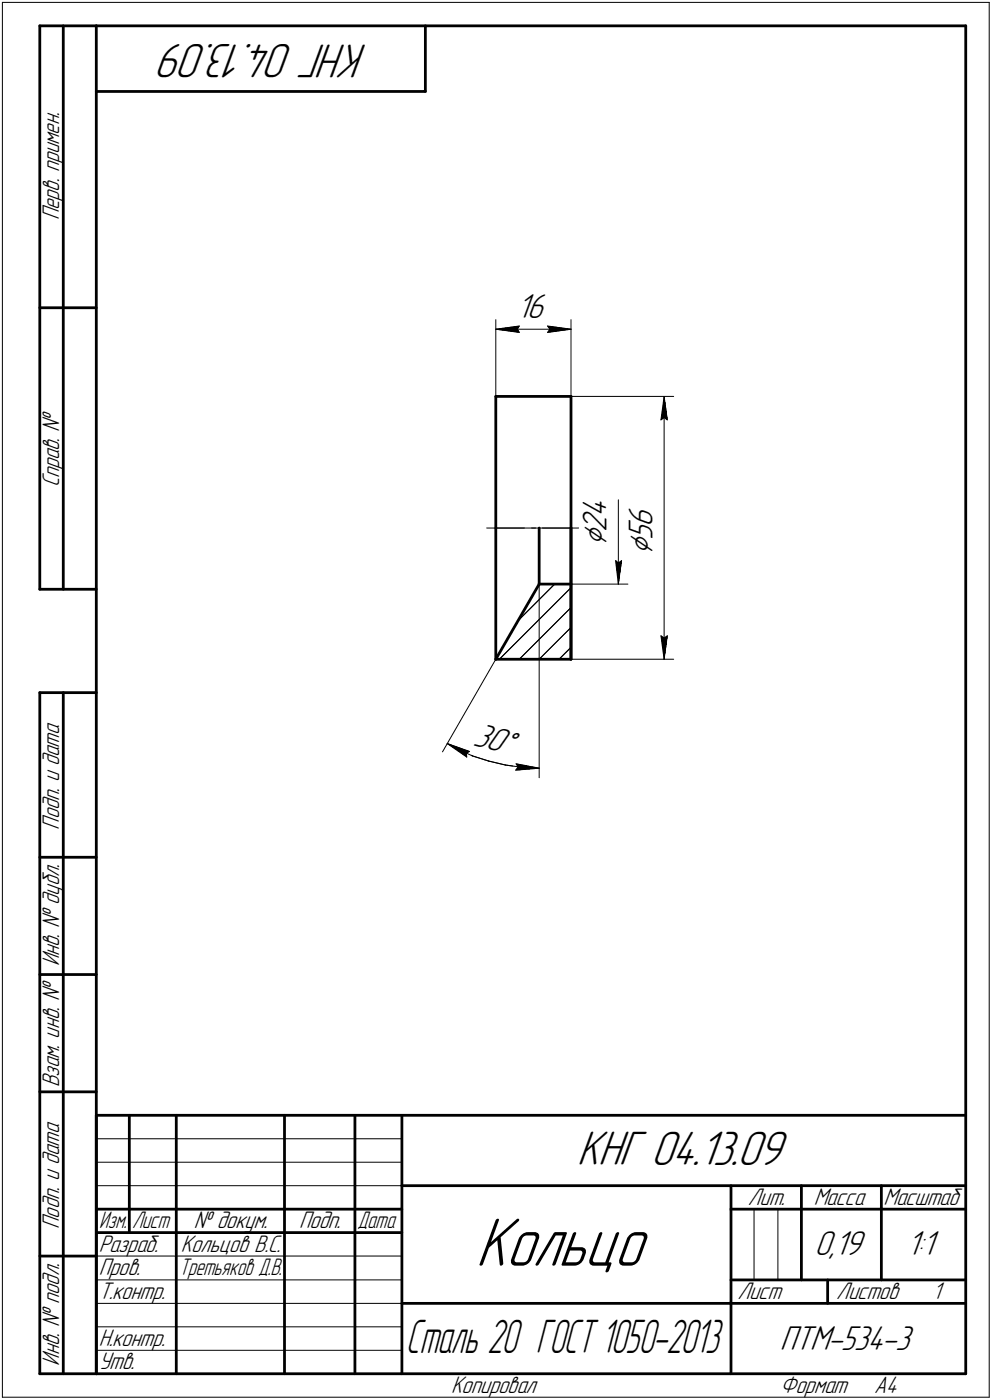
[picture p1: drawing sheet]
<svg xmlns="http://www.w3.org/2000/svg" width="211mm" height="298mm" viewBox="0 0 211 298" stroke-linecap="round" stroke-linejoin="round" font-family="sans-serif">
<g fill="none" stroke="#000" stroke-width=".59">
<path d="M8.5 5.5v120zM8.5 5.5h12zM13.5 5.5v120zM20.5 5.5v287zM20.5 5.5h185zM20.5 19.5h70zM90.5 5.5v14zM205.5 5.5v287zM8.5 65.5h12zM105.5 84.4h16zM105.5 84.4v28zM121.5 84.4v28z"/>
<path d="M105.5 112.4v28zM114.7 112.4v12zM121.5 112.4v28zM121.5 112.4v12zM8.5 125.5h12zM114.7 124.4l-9.2 16zM114.7 124.4h6.8zM121.5 124.4v16zM8.5 147.5v145zM8.5 147.5h12zM13.5 147.5v145zM105.5 140.4h16z"/>
<path d="M8.5 182.5h12zM8.5 207.5h12zM8.5 232.5h12zM20.5 237.5h185zM20.5 237.5v55zM27.5 237.5v25zM37.5 237.5v55zM60.5 237.5v55zM75.5 237.5v55zM85.5 237.5v55zM20.5 257.5h65zM85.5 252.5h120z"/>
<path d="M155.5 252.5v40zM155.5 257.5h15zM170.5 252.5v20zM170.5 257.5h35zM187.5 252.5v20zM8.5 267.5h12zM20.5 262.5h65zM85.5 277.5h70zM155.5 277.5h50zM155.5 272.5h50zM176.1 272.5v5zM8.5 292.5h12z"/>
<path d="M20.5 292.5h185z"/>
</g>
<g fill="none" stroke="#000" stroke-width=".21">
<path d="M.5 .5v297zM.5 .5h210zM210.5 .5v297zM105.5 68.1v30.3zM105.5 70.1l5-.7zM105.5 70.1l5 .7zM105.5 70.1h16zM110.1 70.1l.4 .7zM110.5 69.4l-.4 .7zM116.5 70.8l5-.7zM116.5 69.4l.5 .7zM116.5 69.4l5 .7z"/>
<path d="M117 70.1l-.5 .7zM121.5 68.1v16.3zM121.5 84.4h21.8zM140.6 89.4l.7-.5zM141.3 84.4l.7 5zM141.3 88.9l.7 .5zM141.3 84.4l-.7 5zM141.3 84.4v56zM103.5 112.4h8.1zM105.5 112.4h16zM113.1 112.4h.9zM114.7 112.4v53.2z"/>
<path d="M115.4 112.4h8.1zM121.5 112.4v28zM131 119.4l.6 5zM131 119.4l.6 .5zM131.6 119.9l.6-.5zM131.6 106.4v18zM132.2 119.4l-.6 5zM110.3 132.1l7.7-7.7zM121.5 124.4h12.1zM140.6 135.4l.7 5zM140.6 135.4l.7 .5zM141.3 135.9l.7-.5z"/>
<path d="M142 135.4l-.7 5zM95.2 158.3l2 1.1zM95.2 158.3l4.7 1.7zM95.2 158.3l4.1 2.9zM97.2 159.4l3.3 1.6zM105.5 140.4l-11.4 19.7zM106.3 140.4l15.2-15.3zM110.5 140.4l11-11zM114.7 140.4l6.8-6.8zM119 140.4l2.5-2.6zM121.5 140.4h21.8zM99.2 160.4l.7-.4z"/>
<path d="M99.2 160.4l.1 .8zM100.5 161l3.5 1.1zM104 162.1l3.5 .8zM107.5 162.9l3.7 .5zM109.7 164l5-.4zM109.8 162.6l.4 .7zM109.8 162.6l4.9 1zM110.2 163.3l-.5 .7zM111.2 163.4l3.5 .2zM20.5 247.5h65zM20.5 252.5h65zM20.5 242.5h65z"/>
<path d="M160.4 257.5v15zM165.5 257.5v15zM20.5 267.5h65zM20.5 272.5h65zM20.5 277.5h65zM.5 297.5h210zM20.5 282.5h65zM20.5 287.5h65z"/>
</g>
<g fill="#fff" stroke="#fff" stroke-width=".21">
<path d="M133 107h7.4zM133 107.1h7.4zM133 107.2h7.4zM133 107.3h7.4zM133 107.4h7.4zM133 107.4h7.4zM133 107.5h7.4zM133 107.6h7.4zM133 107.7h7.4zM133 107.8h7.4zM133 107.9h7.4zM133 107.9h7.4zM133 108h7.4zM133 108.1h7.4zM133 108.2h7.4zM133 108.3h7.4zM133 108.4h7.4zM133 108.5h7.4zM133 108.5h7.4zM133 108.6h7.4zM133 108.7h7.4zM133 108.8h7.4zM133 108.9h7.4zM133 109h7.4zM133 109.1h7.4zM133 109.1h7.4zM133 109.2h7.4zM133 109.3h7.4zM133 109.4h7.4zM133 109.5h7.4zM133 109.6h7.4zM133 109.6h7.4zM133 109.7h7.4zM133 109.8h7.4zM133 109.9h7.4zM133 110h7.4zM133 110.1h7.4zM133 110.2h7.4zM133 110.2h7.4zM133 110.3h7.4zM133 110.4h7.4zM133 110.5h7.4zM133 110.6h7.4zM133 110.7h7.4zM133 110.7h7.4zM133 110.8h7.4zM133 110.9h7.4zM133 111h7.4zM133 111.1h7.4zM133 111.2h7.4zM133 111.3h7.4zM133 111.3h7.4zM133 111.4h7.4zM133 111.5h7.4zM133 111.6h7.4zM133 111.7h7.4zM133 111.8h7.4zM133 111.8h7.4zM133 111.9h7.4zM133 112h7.4zM133 112.1h7.4zM133 112.2h7.4zM133 112.3h7.4zM133 112.4h7.4zM133 112.4h7.4zM133 112.5h7.4zM133 112.6h7.4zM133 112.7h7.4zM133 112.8h7.4zM133 112.9h7.4zM133 112.9h7.4zM133 113h7.4zM133 113.1h7.4zM133 113.2h7.4zM133 113.3h7.4zM133 113.4h7.4zM133 113.5h7.4zM133 113.5h7.4zM133 113.6h7.4zM133 113.7h7.4zM133 113.8h7.4zM133 113.9h7.4zM133 114h7.4zM133 114h7.4zM133 114.1h7.4zM133 114.2h7.4zM133 114.3h7.4zM133 114.4h7.4zM133 114.5h7.4zM133 114.6h7.4zM133 114.6h7.4zM133 114.7h7.4zM133 114.8h7.4zM133 114.9h7.4zM133 115h7.4zM133 115.1h7.4zM133 115.1h7.4zM133 115.2h7.4zM133 115.3h7.4zM133 115.4h7.4zM133 115.5h7.4zM133 115.6h7.4zM133 115.7h7.4zM133 115.7h7.4zM133 115.8h7.4zM133 115.9h7.4zM133 116h7.4zM133 116.1h7.4zM133 116.2h7.4zM133 116.2h7.4zM133 116.3h7.4zM133 116.4h7.4zM133 116.5h7.4zM133 116.6h7.4zM133 116.7h7.4zM133 116.8h7.4zM133 116.8h7.4zM133 116.9h7.4zM133 117h7.4zM133 117.1h7.4zM133 117.2h7.4zM133 117.3h7.4zM133 117.3h7.4zM133 117.4h7.4zM133 117.5h7.4zM133 117.6h7.4zM133 117.7h7.4zM133 117.8h7.4zM133 117.9h7.4zM133 117.9h7.4zM133 118h7.4z"/>
<path d="M141.2 84.7h.3zM141.2 84.8h.3zM141.2 84.8h.4zM141.1 84.9h.5zM141.1 85h.5zM141.1 85.1h.5zM141.1 85.2h.5zM141.1 85.3h.6zM141 85.3h.7zM141 85.4h.8zM141 85.5h.8zM140.9 85.6h.9zM140.9 85.7h1zM140.8 85.8h1.1zM140.8 85.9h1.2zM140.8 85.9h1.2zM140.7 86h1.4zM140.7 86.1h1.4zM140.6 86.2h1.5zM140.6 86.3h1.6zM140.6 86.4h1.6zM140.6 86.4h1.6zM140.6 86.5h1.6zM140.6 86.6h1.6zM140.6 86.7h1.6zM140.6 86.8h1.6zM140.5 86.9h1.7zM140.5 87h1.7zM140.5 87h1.7zM140.5 87.1h1.7zM140.5 87.2h1.7zM140.5 87.3h1.7zM140.5 87.4h1.7zM140.5 87.5h1.8zM140.5 87.5h1.8zM140.5 87.6h1.8zM140.5 87.7h1.8zM140.5 87.8h1.8zM140.5 87.9h1.8zM140.5 88h1.8zM140.4 88.1h1.9zM140.4 88.1h2zM140.4 88.2h2zM140.4 88.3h2zM140.4 88.4h2zM140.4 88.5h2zM140.4 88.6h2zM140.4 88.6h2zM140.3 88.7h2.2zM140.3 88.8h2.2zM140.3 88.9h2.2zM140.3 89h2.2zM140.3 89.1h2.2zM140.3 89.2h2.2zM140.3 89.2h2.2zM140.2 89.3h2.4zM140.2 89.4h2.4zM140.2 89.5h2.4zM140.2 89.6h2.4zM140.2 89.7h2.4zM140.2 89.7h2.4zM140.2 89.8h2.4z"/>
<path d="M140.1 134.9h2.5zM140.2 135h2.4zM140.2 135h2.4zM140.2 135.1h2.4zM140.2 135.2h2.4zM140.2 135.3h2.4zM140.2 135.4h2.4zM140.2 135.5h2.4zM140.3 135.6h2.2zM140.3 135.6h2.2zM140.3 135.7h2.2zM140.3 135.8h2.2zM140.3 135.9h2.2zM140.3 136h2.2zM140.3 136.1h2.2zM140.4 136.1h2zM140.4 136.2h2zM140.4 136.3h2zM140.4 136.4h2zM140.4 136.5h2zM140.4 136.6h2zM140.4 136.7h2zM140.4 136.7h1.9zM140.5 136.8h1.8zM140.5 136.9h1.8zM140.5 137h1.8zM140.5 137.1h1.8zM140.5 137.2h1.8zM140.5 137.2h1.8zM140.5 137.3h1.8zM140.5 137.4h1.7zM140.5 137.5h1.7zM140.5 137.6h1.7zM140.5 137.7h1.7zM140.5 137.8h1.7zM140.5 137.8h1.7zM140.5 137.9h1.7zM140.6 138h1.6zM140.6 138.1h1.6zM140.6 138.2h1.6zM140.6 138.3h1.6zM140.6 138.3h1.6zM140.6 138.4h1.6zM140.6 138.5h1.6zM140.6 138.6h1.5zM140.7 138.7h1.4zM140.7 138.8h1.4zM140.8 138.9h1.2zM140.8 138.9h1.2zM140.8 139h1.1zM140.9 139.1h1zM140.9 139.2h.9zM141 139.3h.8zM141 139.4h.8zM141 139.4h.7zM141.1 139.5h.6zM141.1 139.6h.5zM141.1 139.7h.5zM141.1 139.8h.5zM141.1 139.9h.5zM141.2 140h.4zM141.2 140h.3zM141.2 140.1h.3z"/>
<path d="M101.9 153.3h.4zM101.9 153.4h.7zM101.9 153.5h1.1zM101.9 153.6h1.4zM101.9 153.7h1.6zM101.9 153.8h2zM101.9 153.8h2.3zM101.8 153.9h2.8zM101.8 154h3zM101.8 154.1h3.4zM101.7 154.2h3.8zM101.7 154.3h4.1zM101.7 154.3h4.4zM101.7 154.4h4.7zM101.6 154.5h5.2zM101.6 154.6h5.5zM101.6 154.7h5.8zM101.6 154.8h6.1zM101.5 154.9h6.5zM101.5 154.9h6.9zM101.5 155h7.2zM101.4 155.1h7.6zM101.4 155.2h7.9zM101.4 155.3h8.2zM101.4 155.4h8.6zM101.3 155.4h8.9zM101.3 155.5h9.3zM101.3 155.6h9.6zM101.3 155.7h10zM101.3 155.8h10.2zM101.3 155.9h10.2zM101.3 156h10.2zM101.2 156h10.3zM101.2 156.1h10.2zM101.2 156.2h10.2zM101.2 156.3h10.2zM101.1 156.4h10.3zM101.1 156.5h10.2zM101.1 156.5h10.2zM101 156.6h10.3zM101 156.7h10.3zM101 156.8h10.3zM101 156.9h10.3zM100.9 157h10.4zM100.9 157.1h10.3zM100.9 157.1h10.3zM100.9 157.2h10.3zM100.8 157.3h10.4zM100.8 157.4h10.3zM100.8 157.5h10.3zM100.8 157.6h10.3zM100.8 157.6h10.2zM100.8 157.7h10.2zM100.8 157.8h10.2zM100.7 157.9h10.3zM100.7 158h10.2zM100.7 158.1h10.2zM100.7 158.2h10.2zM100.6 158.2h10.3zM100.6 158.3h10.2zM100.6 158.4h10.2zM100.5 158.5h10.3zM100.5 158.6h10.2zM100.5 158.7h10.2zM100.5 158.7h10.2zM100.4 158.8h10.3zM100.4 158.9h10.3zM100.4 159h10.3zM100.4 159.1h10.3zM100.3 159.2h10.3zM100.3 159.3h10.3zM100.3 159.3h10.3zM100.2 159.4h10.4zM100.2 159.5h10.3zM100.2 159.6h10.3zM100.2 159.7h10.3zM100.2 159.8h10.3zM100.2 159.9h10.2zM100.2 159.9h10.2zM100.1 160h10.3zM100.4 160.1h9.9zM100.8 160.2h9.5zM101.1 160.3h9.2zM101.4 160.4h8.9zM101.7 160.4h8.5zM102 160.5h8.2zM102.4 160.6h7.8zM102.7 160.7h7.5zM103 160.8h7.2zM103.3 160.9h6.9zM103.6 161h6.6zM104 161h6.1zM104.2 161.1h5.9zM104.6 161.2h5.5zM104.9 161.3h5.2zM105.2 161.4h4.8zM105.6 161.5h4.4zM105.8 161.5h4.2zM106.2 161.6h3.8zM106.5 161.7h3.4zM106.8 161.8h3.1zM107.1 161.9h2.8zM107.4 162h2.4zM107.8 162.1h2zM108.1 162.1h1.7zM108.4 162.2h1.4zM108.7 162.3h1zM109.1 162.4h.6zM109.4 162.5h.3z"/>
<path d="M109.3 162.1h.5zM109.3 162.2h.9zM109.3 162.3h1.4zM109.3 162.4h1.9zM109.3 162.5h2.4zM109.3 162.6h2.8zM109.3 162.6h3.3zM109.3 162.7h3.7zM109.3 162.8h3.9zM109.3 162.9h4.1zM109.3 163h4.2zM109.3 163.1h4.4zM109.3 163.2h4.6zM109.3 163.2h4.7zM109.3 163.3h4.9zM109.3 163.4h5.1zM109.3 163.5h5.3zM109.3 163.6h5.4zM109.3 163.7h5.3zM109.3 163.7h5zM109.3 163.8h4.8zM109.3 163.9h4.6zM109.3 164h4.3zM109.3 164.1h4.2zM109.3 164.2h3.9zM109.3 164.3h3.6zM109.3 164.3h2.5zM109.3 164.4h1.2z"/>
<path d="M95.2 158.4h1zM95.3 158.5h1.8zM95.4 158.6h2zM95.5 158.7h2.1zM95.6 158.7h2.3zM95.7 158.8h2.4zM95.8 158.9h2.6zM95.8 159h2.8zM95.8 159.1h3.1zM95.9 159.2h3.2zM96 159.3h3.4zM96.1 159.3h3.6zM96.2 159.4h3.7zM96.3 159.5h3.9zM96.4 159.6h4zM96.4 159.7h4.3zM96.4 159.8h4.3zM96.6 159.9h4zM96.7 159.9h3.9zM96.9 160h3.6zM96.9 160.1h3.6zM97.1 160.2h3.3zM97.2 160.3h3.2zM97.4 160.4h2.9zM97.5 160.4h2.8zM97.6 160.5h2.6zM97.7 160.6h2.5zM97.9 160.7h2.3zM98 160.8h2.1zM98.1 160.9h2zM98.2 161h1.9zM98.4 161h1.6zM98.5 161.1h1.5zM98.6 161.2h1.3zM98.7 161.3h1.2zM98.9 161.4h.9zM99 161.5h.8zM99.1 161.5h.6zM99.2 161.6h.5zM99.4 161.7h.3zM99.5 161.8h.2z"/>
<path d="M123.2 104.9h7.4zM123.2 105h7.4zM123.2 105.1h7.4zM123.2 105.2h7.4zM123.2 105.2h7.4zM123.2 105.3h7.4zM123.2 105.4h7.4zM123.2 105.5h7.4zM123.2 105.6h7.4zM123.2 105.7h7.4zM123.2 105.7h7.4zM123.2 105.8h7.4zM123.2 105.9h7.4zM123.2 106h7.4zM123.2 106.1h7.4zM123.2 106.2h7.4zM123.2 106.3h7.4zM123.2 106.3h7.4zM123.2 106.4h7.4zM123.2 106.5h7.4zM123.2 106.6h7.4zM123.2 106.7h7.4zM123.2 106.8h7.4zM123.2 106.8h7.4zM123.2 106.9h7.4zM123.2 107h7.4zM123.2 107.1h7.4zM123.2 107.2h7.4zM123.2 107.3h7.4zM123.2 107.4h7.4zM123.2 107.4h7.4zM123.2 107.5h7.4zM123.2 107.6h7.4zM123.2 107.7h7.4zM123.2 107.8h7.4zM123.2 107.9h7.4zM123.2 107.9h7.4zM123.2 108h7.4zM123.2 108.1h7.4zM123.2 108.2h7.4zM123.2 108.3h7.4zM123.2 108.4h7.4zM123.2 108.5h7.4zM123.2 108.5h7.4zM123.2 108.6h7.4zM123.2 108.7h7.4zM123.2 108.8h7.4zM123.2 108.9h7.4zM123.2 109h7.4zM123.2 109.1h7.4zM123.2 109.1h7.4zM123.2 109.2h7.4zM123.2 109.3h7.4zM123.2 109.4h7.4zM123.2 109.5h7.4zM123.2 109.6h7.4zM123.2 109.6h7.4zM123.2 109.7h7.4zM123.2 109.8h7.4zM123.2 109.9h7.4zM123.2 110h7.4zM123.2 110.1h7.4zM123.2 110.2h7.4zM123.2 110.2h7.4zM123.2 110.3h7.4zM123.2 110.4h7.4zM123.2 110.5h7.4zM123.2 110.6h7.4zM123.2 110.7h7.4zM123.2 110.7h7.4zM123.2 110.8h7.4zM123.2 110.9h7.4zM123.2 111h7.4zM123.2 111.1h7.4zM123.2 111.2h7.4zM123.2 111.3h7.4zM123.2 111.3h7.4zM123.2 111.4h7.4zM123.2 111.5h7.4zM123.2 111.6h7.4zM123.2 111.7h7.4zM123.2 111.8h7.4zM123.2 111.8h7.4zM123.2 111.9h7.4zM123.2 112h7.4zM123.2 112.1h7.4zM123.2 112.2h7.4zM123.2 112.3h7.4zM123.2 112.4h7.4zM123.2 112.4h7.4zM123.2 112.5h7.4zM123.2 112.6h7.4zM123.2 112.7h7.4zM123.2 112.8h7.4zM123.2 112.9h7.4zM123.2 112.9h7.4zM123.2 113h7.4zM123.2 113.1h7.4zM123.2 113.2h7.4zM123.2 113.3h7.4zM123.2 113.4h7.4zM123.2 113.5h7.4zM123.2 113.5h7.4zM123.2 113.6h7.4zM123.2 113.7h7.4zM123.2 113.8h7.4zM123.2 113.9h7.4zM123.2 114h7.4zM123.2 114h7.4zM123.2 114.1h7.4zM123.2 114.2h7.4zM123.2 114.3h7.4zM123.2 114.4h7.4zM123.2 114.5h7.4zM123.2 114.6h7.4zM123.2 114.6h7.4zM123.2 114.7h7.4zM123.2 114.8h7.4zM123.2 114.9h7.4zM123.2 115h7.4zM123.2 115.1h7.4zM123.2 115.1h7.4zM123.2 115.2h7.4zM123.2 115.3h7.4zM123.2 115.4h7.4zM123.2 115.5h7.4zM123.2 115.6h7.4zM123.2 115.7h7.4zM123.2 115.7h7.4zM123.2 115.8h7.4zM123.2 115.9h7.4zM123.2 116h7.4zM123.2 116.1h7.4zM123.2 116.2h7.4zM123.2 116.2h7.4z"/>
<path d="M130.4 119h2.4zM130.5 119h2.3zM130.5 119.1h2.3zM130.5 119.2h2.3zM130.5 119.3h2.3zM130.5 119.4h2.3zM130.5 119.5h2.3zM130.5 119.5h2.3zM130.6 119.6h2.2zM130.6 119.7h2.2zM130.6 119.8h2.2zM130.6 119.9h2.2zM130.6 120h2.2zM130.6 120.1h2.2zM130.6 120.1h2.2zM130.6 120.2h2.1zM130.6 120.3h2.1zM130.6 120.4h2.1zM130.6 120.5h2.1zM130.6 120.6h2.1zM130.6 120.6h2.1zM130.6 120.7h2.1zM130.7 120.8h1.9zM130.7 120.9h1.9zM130.7 121h1.9zM130.7 121.1h1.9zM130.7 121.2h1.9zM130.7 121.2h1.9zM130.7 121.3h1.9zM130.8 121.4h1.7zM130.8 121.5h1.7zM130.8 121.6h1.7zM130.8 121.7h1.7zM130.8 121.8h1.7zM130.8 121.8h1.7zM130.8 121.9h1.7zM130.9 122h1.5zM130.9 122.1h1.5zM130.9 122.2h1.5zM130.9 122.3h1.5zM130.9 122.3h1.5zM130.9 122.4h1.5zM130.9 122.5h1.5zM130.9 122.6h1.4zM131 122.7h1.3zM131 122.8h1.3zM131.1 122.9h1.1zM131.1 122.9h1.1zM131.1 123h1.1zM131.1 123.1h1.1zM131.1 123.2h1zM131.2 123.3h.9zM131.2 123.4h.9zM131.2 123.4h.8zM131.3 123.5h.7zM131.3 123.6h.6zM131.3 123.7h.6zM131.4 123.8h.4zM131.4 123.9h.4zM131.5 124h.3zM131.5 124h.2zM131.5 124.1h.2z"/>
<path d="M110 63.1h6.8zM110 63.2h6.8zM110 63.2h6.8zM110 63.3h6.8zM110 63.4h6.8zM110 63.5h6.8zM110 63.6h6.8zM110 63.7h6.8zM110 63.8h6.8zM110 63.8h6.8zM110 63.9h6.8zM110 64h6.8zM110 64.1h6.8zM110 64.2h6.8zM110 64.3h6.8zM110 64.3h6.8zM110 64.4h6.8zM110 64.5h6.8zM110 64.6h6.8zM110 64.7h6.8zM110 64.8h6.8zM110 64.9h6.8zM110 64.9h6.8zM110 65h6.8zM110 65.1h6.8zM110 65.2h6.8zM110 65.3h6.8zM110 65.4h6.8zM110 65.4h6.8zM110 65.5h6.8zM110 65.6h6.8zM110 65.7h6.8zM110 65.8h6.8zM110 65.9h6.8zM110 66h6.8zM110 66h6.8zM110 66.1h6.8zM110 66.2h6.8zM110 66.3h6.8zM110 66.4h6.8zM110 66.5h6.8zM110 66.5h6.8zM110 66.6h6.8zM110 66.7h6.8zM110 66.8h6.8zM110 66.9h6.8zM110 67h6.8zM110 67.1h6.8zM110 67.1h6.8zM110 67.2h6.8zM110 67.3h6.8zM110 67.4h6.8zM110 67.5h6.8zM110 67.6h6.8zM110 67.6h6.8zM110 67.7h6.8zM110 67.8h6.8zM110 67.9h6.8zM110 68h6.8zM110 68.1h6.8zM110 68.2h6.8zM110 68.2h6.8zM110 68.3h6.8zM110 68.4h6.8zM110 68.5h6.8zM110 68.6h6.8zM110 68.7h6.8zM110 68.7h6.8zM110 68.8h6.8zM110 68.9h6.8zM110 69h6.8z"/>
<path d="M116 68.9h.7zM116 69h1.3zM116 69.1h1.9zM116 69.2h2.5zM116 69.3h3.1zM116 69.3h3.7zM116 69.4h4zM116 69.5h4.1zM116 69.6h4.3zM116 69.7h4.6zM116 69.8h4.7zM116 69.8h4.9zM116 69.9h5.2zM116 70h5.3zM116 70.1h5.5zM116 70.2h5.3zM116 70.3h5.2zM116 70.4h4.9zM116 70.4h4.7zM116 70.5h4.6zM116 70.6h4.3zM116 70.7h4.1zM116 70.8h4zM116 70.9h3.7zM116 71h3zM116 71h2.3zM116 71.1h1.5zM116 71.2h.8z"/>
<path d="M110.4 68.9h.6zM109.8 69h1.2zM109.1 69.1h1.9zM108.5 69.2h2.5zM107.9 69.3h3.1zM107.3 69.3h3.7zM107.1 69.4h3.9zM106.9 69.5h4.1zM106.7 69.6h4.3zM106.5 69.7h4.5zM106.3 69.8h4.7zM106.1 69.8h4.9zM105.9 69.9h5.1zM105.7 70h5.3zM105.5 70.1h5.5zM105.7 70.2h5.3zM105.9 70.3h5.1zM106.1 70.4h4.9zM106.3 70.4h4.7zM106.5 70.5h4.5zM106.7 70.6h4.3zM106.9 70.7h4.1zM107.1 70.8h3.9zM107.3 70.9h3.7zM108 71h3zM108.8 71h2.2zM109.6 71.1h1.4zM110.3 71.2h.7z"/>
</g>
<g fill="#000" stroke="#000" stroke-width=".21">
<path d="M105.5 70.1h4.6zM106.2 70.2h4zM106.8 70.3h3.4zM107.4 70.4h2.8zM108 70.4h2.3zM108.6 70.5h1.8zM109.3 70.6h1.1zM109.9 70.7h.6z"/>
<path d="M109.9 69.5h.6zM109.3 69.6h1.1zM108.6 69.7h1.8zM108 69.8h2.3zM107.4 69.8h2.8zM106.8 69.9h3.4zM106.2 70h4z"/>
<path d="M116.6 69.5h.6zM116.7 69.6h1.1zM116.8 69.7h1.6zM116.8 69.8h2.2zM116.8 69.8h2.8zM116.9 69.9h3.4zM117 70h3.9z"/>
<path d="M117 70.1h4.5zM117 70.2h3.9zM116.9 70.3h3.4zM116.8 70.4h2.8zM116.8 70.4h2.2zM116.8 70.5h1.6zM116.7 70.6h1.1zM116.6 70.7h.6z"/>
<path d="M141.1 85.7h.2zM141.1 85.8h.2zM141.1 85.9h.2zM141.1 85.9h.2zM141.1 86h.2zM141.1 86.1h.2zM141.1 86.2h.2zM141.1 86.3h.2zM141.1 86.4h.2zM141.1 86.4h.2zM141.1 86.5h.2zM141.1 86.6h.2zM141.1 86.7h.2zM141.1 86.8h.2zM141.1 86.9h.2zM141 87h.3zM141 87h.3zM141 87.1h.3zM141 87.2h.3zM141 87.3h.3zM141 87.4h.3zM141 87.5h.3zM140.9 87.5h.4zM140.9 87.6h.4zM140.9 87.7h.4zM140.9 87.8h.4zM140.9 87.9h.4zM140.9 88h.4zM140.9 88.1h.4zM140.9 88.1h.4zM140.8 88.2h.5zM140.8 88.3h.5zM140.8 88.4h.5zM140.8 88.5h.5zM140.8 88.6h.5zM140.8 88.6h.5zM140.8 88.7h.5zM140.7 88.8h.6zM140.7 88.9h.6zM140.7 89h.5zM140.7 89.1h.4zM140.7 89.2h.3zM140.7 89.2h.2z"/>
<path d="M141.3 85.1h.2zM141.3 85.2h.2zM141.3 85.3h.2zM141.3 85.3h.2zM141.3 85.4h.2zM141.3 85.5h.2zM141.3 85.6h.2zM141.3 85.7h.3zM141.3 85.8h.3zM141.3 85.9h.3zM141.3 85.9h.3zM141.3 86h.3zM141.3 86.1h.3zM141.3 86.2h.3zM141.3 86.3h.3zM141.3 86.4h.3zM141.3 86.4h.3zM141.3 86.5h.3zM141.3 86.6h.3zM141.3 86.7h.3zM141.3 86.8h.3zM141.3 86.9h.3zM141.3 87h.4zM141.3 87h.4zM141.3 87.1h.4zM141.3 87.2h.4zM141.3 87.3h.4zM141.3 87.4h.4zM141.3 87.5h.4zM141.3 87.5h.5zM141.3 87.6h.5zM141.3 87.7h.5zM141.3 87.8h.5zM141.3 87.9h.5zM141.3 88h.5zM141.3 88.1h.5zM141.3 88.1h.5zM141.3 88.2h.6zM141.3 88.3h.6zM141.3 88.4h.6zM141.3 88.5h.6zM141.3 88.6h.6zM141.3 88.6h.6zM141.3 88.7h.6zM141.3 88.8h.7zM141.3 88.9h.7zM141.5 89h.5zM141.6 89.1h.4zM141.6 89.2h.4zM141.8 89.2h.2z"/>
<path d="M131.1 119.5h.1zM131.1 119.6h.2zM131.1 119.7h.3zM131.1 119.8h.4zM131.1 119.9h.5zM131.1 120h.5zM131.1 120.1h.5zM131.1 120.1h.5zM131.1 120.2h.5zM131.1 120.3h.5zM131.1 120.4h.5zM131.1 120.5h.5zM131.1 120.6h.5zM131.1 120.6h.5zM131.1 120.7h.5zM131.2 120.8h.4zM131.2 120.9h.4zM131.2 121h.4zM131.2 121.1h.4zM131.2 121.2h.4zM131.2 121.2h.4zM131.2 121.3h.4zM131.2 121.4h.4zM131.2 121.5h.4zM131.3 121.6h.3zM131.3 121.7h.3zM131.3 121.8h.3zM131.3 121.8h.3zM131.3 121.9h.3zM131.3 122h.3zM131.3 122.1h.3zM131.3 122.2h.3zM131.4 122.3h.2zM131.4 122.3h.2zM131.4 122.4h.2zM131.4 122.5h.2zM131.4 122.6h.2zM131.4 122.7h.2zM131.4 122.8h.2zM131.4 122.9h.2zM131.4 122.9h.2z"/>
<path d="M132.1 119.5h.1zM131.9 119.6h.3zM131.8 119.7h.4zM131.7 119.8h.5zM131.6 119.9h.6zM131.6 120h.6zM131.6 120.1h.6zM131.6 120.1h.6zM131.6 120.2h.6zM131.6 120.3h.6zM131.6 120.4h.6zM131.6 120.5h.6zM131.6 120.6h.6zM131.6 120.6h.5zM131.6 120.7h.5zM131.6 120.8h.5zM131.6 120.9h.5zM131.6 121h.5zM131.6 121.1h.5zM131.6 121.2h.5zM131.6 121.2h.5zM131.6 121.3h.4zM131.6 121.4h.4zM131.6 121.5h.4zM131.6 121.6h.4zM131.6 121.7h.4zM131.6 121.8h.4zM131.6 121.8h.4zM131.6 121.9h.3zM131.6 122h.3zM131.6 122.1h.3zM131.6 122.2h.3zM131.6 122.3h.3zM131.6 122.3h.3zM131.6 122.4h.3zM131.6 122.5h.2zM131.6 122.6h.2zM131.6 122.7h.2zM131.6 122.8h.2zM131.6 122.9h.2zM131.6 122.9h.2zM131.6 123h.2zM131.6 123.1h.2zM131.6 123.2h.1zM131.6 123.3h.1zM131.6 123.4h.1zM131.6 123.4h.1zM131.6 123.5h.1zM131.6 123.6h.1zM131.6 123.7h.1z"/>
<path d="M140.7 135.6h.2zM140.7 135.6h.3zM140.7 135.7h.4zM140.7 135.8h.5zM140.7 135.9h.6zM140.7 136h.6zM140.8 136.1h.5zM140.8 136.1h.5zM140.8 136.2h.5zM140.8 136.3h.5zM140.8 136.4h.5zM140.8 136.5h.5zM140.8 136.6h.5zM140.9 136.7h.4zM140.9 136.7h.4zM140.9 136.8h.4zM140.9 136.9h.4zM140.9 137h.4zM140.9 137.1h.4zM140.9 137.2h.4zM140.9 137.2h.4zM141 137.3h.3zM141 137.4h.3zM141 137.5h.3zM141 137.6h.3zM141 137.7h.3zM141 137.8h.3zM141 137.8h.3zM141.1 137.9h.2zM141.1 138h.2zM141.1 138.1h.2zM141.1 138.2h.2zM141.1 138.3h.2zM141.1 138.3h.2zM141.1 138.4h.2zM141.1 138.5h.2zM141.1 138.6h.2zM141.1 138.7h.2zM141.1 138.8h.2zM141.1 138.9h.2zM141.1 138.9h.2zM141.1 139h.2zM141.1 139.1h.2z"/>
<path d="M141.8 135.6h.2zM141.6 135.6h.4zM141.6 135.7h.4zM141.5 135.8h.5zM141.3 135.9h.7zM141.3 136h.7zM141.3 136.1h.6zM141.3 136.1h.6zM141.3 136.2h.6zM141.3 136.3h.6zM141.3 136.4h.6zM141.3 136.5h.6zM141.3 136.6h.6zM141.3 136.7h.5zM141.3 136.7h.5zM141.3 136.8h.5zM141.3 136.9h.5zM141.3 137h.5zM141.3 137.1h.5zM141.3 137.2h.5zM141.3 137.2h.5zM141.3 137.3h.4zM141.3 137.4h.4zM141.3 137.5h.4zM141.3 137.6h.4zM141.3 137.7h.4zM141.3 137.8h.4zM141.3 137.8h.4zM141.3 137.9h.3zM141.3 138h.3zM141.3 138.1h.3zM141.3 138.2h.3zM141.3 138.3h.3zM141.3 138.3h.3zM141.3 138.4h.3zM141.3 138.5h.3zM141.3 138.6h.3zM141.3 138.7h.3zM141.3 138.8h.3zM141.3 138.9h.3zM141.3 138.9h.3zM141.3 139h.3zM141.3 139.1h.3zM141.3 139.2h.2zM141.3 139.3h.2zM141.3 139.4h.2zM141.3 139.4h.2zM141.3 139.5h.2zM141.3 139.6h.2zM141.3 139.7h.2z"/>
<path d="M95.5 158.5h.2zM95.7 158.6h.2zM95.8 158.7h.4zM96 158.7h.4zM96.2 158.8h.4zM96.4 158.9h.5zM96.5 159h.6zM96.7 159.1h.7zM96.9 159.2h.6zM97 159.3h.8zM97.2 159.3h.8zM97.4 159.4h.9zM97.5 159.5h1.1zM97.7 159.6h1zM97.9 159.7h1.1zM98 159.8h1.2zM98.2 159.9h1.3zM98.4 159.9h1.3zM98.6 160h1.3zM98.7 160.1h1zM98.9 160.2h.7zM99.1 160.3h.3z"/>
<path d="M95.7 158.7h.1zM95.8 158.7h.2zM95.9 158.8h.3zM96.1 158.9h.3zM96.2 159h.3zM96.3 159.1h.4zM96.4 159.2h.5zM96.5 159.3h.5zM96.7 159.3h.5zM96.8 159.4h.6zM96.9 159.5h.6zM97 159.6h.7zM97.2 159.7h.7zM97.3 159.8h.7zM97.4 159.9h.8zM97.5 159.9h.9zM97.6 160h1zM97.8 160.1h.9zM97.9 160.2h1zM98 160.3h1.1zM98.1 160.4h1.1zM98.3 160.4h1zM98.4 160.5h.9zM98.5 160.6h.8zM98.6 160.7h.7zM98.7 160.8h.6zM98.9 160.9h.4zM99 161h.3zM99.1 161h.2z"/>
<path d="M109.9 162.7h.4zM110 162.8h.7zM110 162.9h1.2zM110.1 163h1.6zM110.2 163.1h1.9zM110.2 163.2h2.3zM110.2 163.2h2.7zM110.2 163.3h3.3zM111.8 163.4h2.1zM113.3 163.5h1z"/>
<path d="M110.2 163.4h1.6zM110.2 163.5h3.1zM110.1 163.6h4.6zM110 163.7h3.8zM110 163.7h2.8zM109.9 163.8h1.9zM109.8 163.9h.9z"/>
</g>
<text font-size="15.6" x="101.2" y="269.5">Кольцо</text>
<g font-size="10.9">
<text x="78.3" y="9.3" transform="rotate(-180 78.3 9.3)">КНГ 04.13.09</text>
<text x="122.7" y="248.2">КНГ 04.13.09</text>
</g>
<text font-size="10.6" x="86.4" y="288.2">Сталь 20 ГОСТ 1050-2013</text>
<g font-size="7.8">
<text x="110" y="67.8">16</text>
<text x="129" y="113.3" transform="rotate(-90 129 113.3)">2</text>
<text x="129" y="110.1" transform="rotate(-90 129 110.1)">4</text>
<text x="138.8" y="112.3" transform="rotate(-90 138.8 112.3)">6</text>
<text x="129" y="116.4" transform="rotate(-90 129 116.4)">⌀</text>
<text x="138.8" y="118.1" transform="rotate(-90 138.8 118.1)">⌀</text>
<text x="138.8" y="115" transform="rotate(-90 138.8 115)">5</text>
<text x="100.5" y="158.6" transform="rotate(15 100.5 158.6)">30°</text>
<text x="173.3" y="267.3">0,19</text>
<text x="192.9" y="267.3">1:1</text>
<text x="166" y="287.5">ПТМ-534-3</text>
</g>
<g font-size="5.4">
<text x="12.6" y="46.9" transform="rotate(-90 12.6 46.9)">Перв. примен.</text>
<text x="12.6" y="103.8" transform="rotate(-90 12.6 103.8)">Справ. №</text>
<text x="12.6" y="176.7" transform="rotate(-90 12.6 176.7)">Подп. и дата</text>
<text x="12.6" y="205.8" transform="rotate(-90 12.6 205.8)">Инв. № дубл.</text>
<text x="12.6" y="231.5" transform="rotate(-90 12.6 231.5)">Взам. инв. №</text>
<text x="159.1" y="256.6">Лит.</text>
<text x="173.1" y="256.6">Масса</text>
<text x="188" y="256.6">Масштаб</text>
<text x="12.6" y="261.7" transform="rotate(-90 12.6 261.7)">Подп. и дата</text>
<text x="41.2" y="261.6">№ докум.</text>
<text x="63.6" y="261.6">Подп.</text>
<text x="21" y="266.6">Разраб.</text>
<text x="38.4" y="266.6">Кольцов В.С.</text>
<text x="21" y="271.6">Пров.</text>
<text x="21" y="276.6">Т.контр.</text>
<text x="156.9" y="276.6">Лист</text>
<text x="178" y="276.6">Листов</text>
<text x="198.4" y="276.6">1</text>
<text x="21" y="286.6">Н.контр.</text>
<text x="12.6" y="290.8" transform="rotate(-90 12.6 290.8)">Инв. № подл.</text>
<text x="21" y="291.6">Утв.</text>
<text x="96" y="296.6">Копировал</text>
<text x="166" y="296.6">Формат</text>
<text x="186" y="296.6">A4</text>
</g>
<g font-size="5.3">
<text x="21.1" y="261.6">Изм.</text>
<text x="28.1" y="261.6">Лист</text>
<text x="76.1" y="261.6">Дата</text>
<text x="38.1" y="271.6">Третьяков Д.В.</text>
</g>
</svg>
